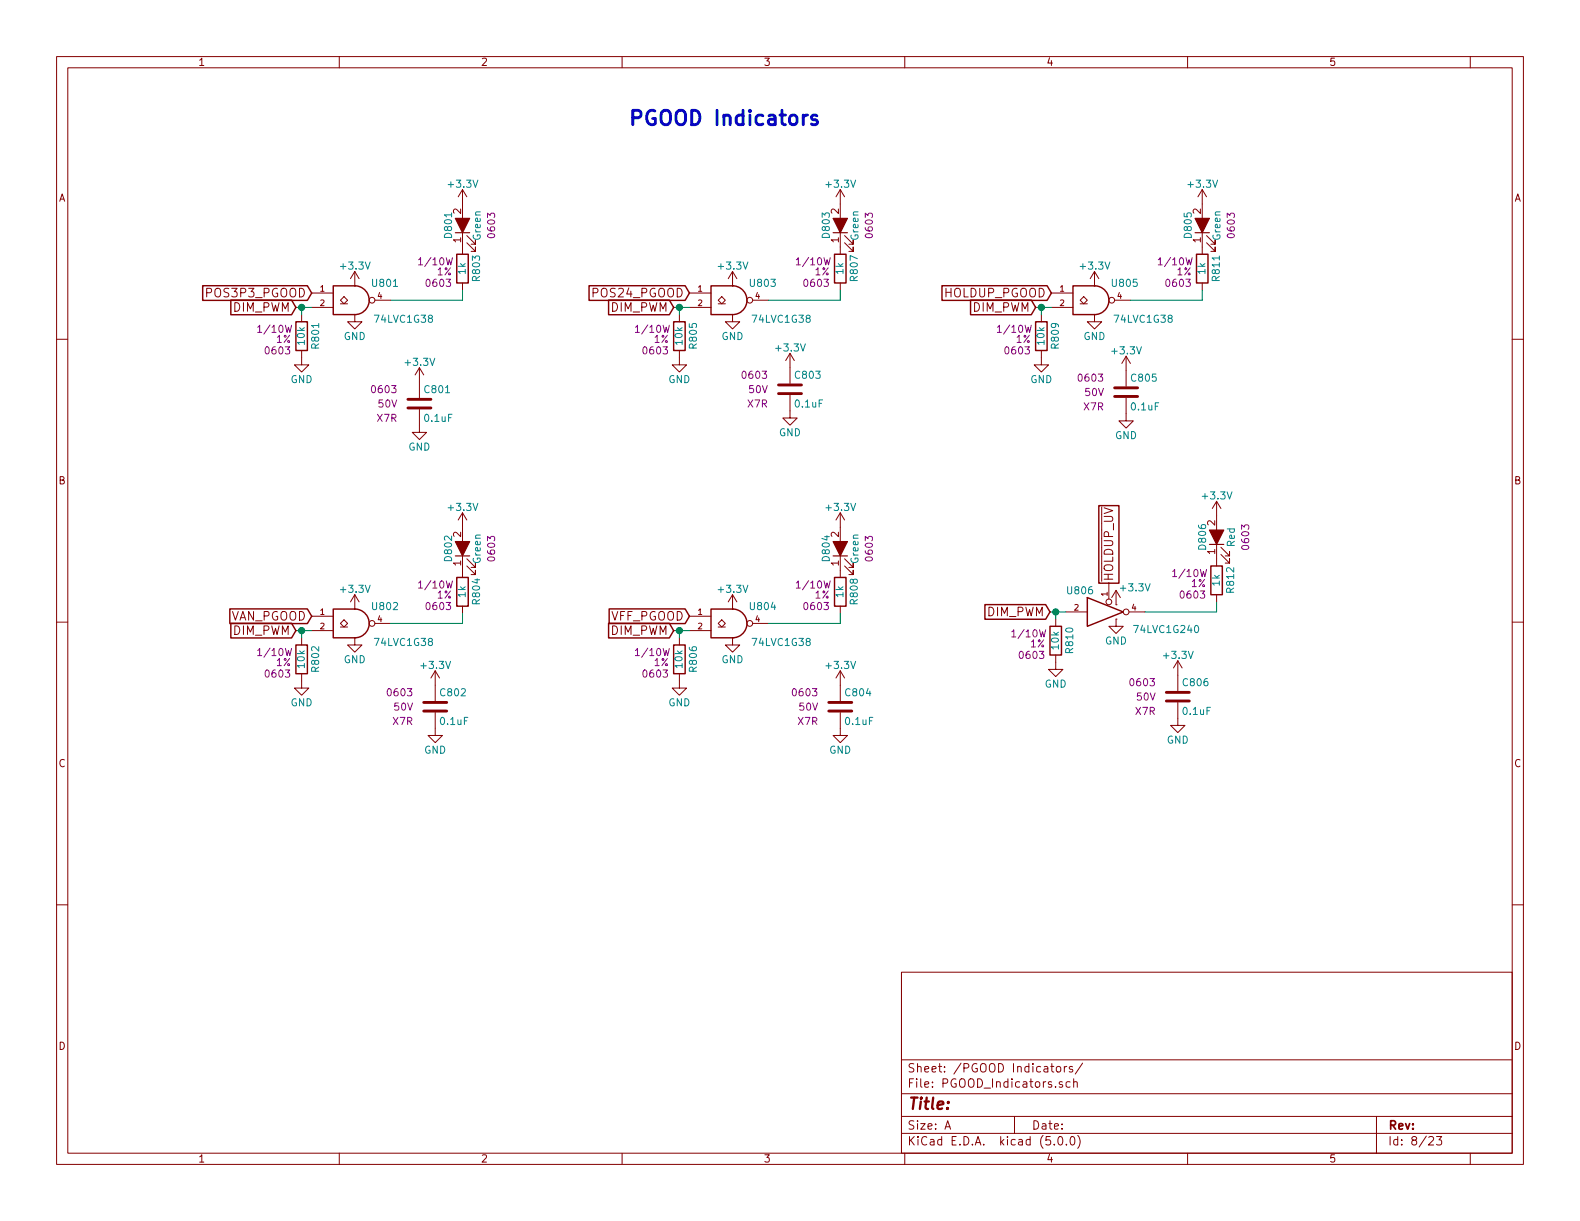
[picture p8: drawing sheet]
<svg xmlns="http://www.w3.org/2000/svg" width="279mm" height="216mm" viewBox="0 0 279 216" stroke-linecap="round" stroke-linejoin="round" font-family="sans-serif">
<g fill="none" stroke="#840000" stroke-width=".18">
<path d="M10 10h259.4v195.9h-259.4zM12 12h255.4v191.9h-255.4zM60 10v2M110 10v2M160 10v2M210 10v2M260 10v2M81.8 33.5v11.5M81.8 33.5l-.8 1.3M81.8 33.5l.7 1.3M148.6 33.5v11.5M148.6 33.5l-.8 1.3"/>
<path d="M148.6 33.5l.8 1.3M212.6 33.5v11.5M212.6 33.5l-.8 1.3M212.6 33.5l.8 1.3M10 60h2M53.3 55.6v1.3M55.1 51.8h3.8M55.1 54.4h3.8M60.2 53.1l.6-.6 .7 .6-.7 .6zM60.2 53.7h1.3M62.7 55.6h.1M62.7 50.5h.1"/>
<path d="M62.7 55.6v1.3h1.3l-1.3 1.3-1.2-1.3h1.2M62.7 48l-.7 1.3M62.7 48v2.5M62.7 48l.8 1.3M66.3 53.1h2.8M81.8 50v1.3M82.5 42.9l1.6 1.6v-.8v.8h-.8M82.5 41.7l1.6 1.5v-.8v.8h-.8M120.1 55.6v1.3M121.9 51.8h3.8M121.9 54.4h3.8M127 53.1l.6-.6 .7 .6-.7 .6z"/>
<path d="M127 53.7h1.3M129.5 55.6h.1M129.5 50.5h.1M129.5 55.6v1.3h1.3l-1.3 1.3-1.2-1.3h1.2M129.5 48l-.7 1.3M129.5 48v2.5M129.5 48l.8 1.3M133.1 53.1h2.8M148.6 50v1.3M149.4 42.9l1.5 1.6v-.8v.8h-.8M149.4 41.7l1.5 1.5v-.8v.8h-.8M184.1 55.6v1.3"/>
<path d="M185.9 51.8h3.8M185.9 54.4h3.8M191 53.1l.6-.6 .7 .6-.7 .6zM191 53.7h1.3M193.5 55.6h.1M193.5 50.5h.1M193.5 55.6v1.3h1.3l-1.3 1.3-1.2-1.3h1.2M193.5 48l-.7 1.3M193.5 48v2.5M193.5 48l.8 1.3M197.1 53.1h2.8M212.6 50v1.3"/>
<path d="M213.4 42.9l1.5 1.6v-.8v.8h-.8M213.4 41.7l1.5 1.5v-.8v.8h-.8M267.4 60h2M53.3 62v2.5h1.3l-1.3 1.3-1.2-1.3h1.2M74.2 72.4v4.1h1.2l-1.2 1.2-1.3-1.2h1.3M74.2 65v5.4M74.2 65l-.8 1.3M74.2 65l.7 1.3M120.1 62v2.5h1.3l-1.3 1.3-1.2-1.3h1.2M139.7 69.9v4h1.3l-1.3 1.3-1.3-1.3h1.3M139.7 62.5v5.3M139.7 62.5l-.8 1.3"/>
<path d="M139.7 62.5l.8 1.3M184.1 62v2.5h1.3l-1.3 1.3-1.2-1.3h1.2M199.1 70.4v4h1.3l-1.3 1.3-1.2-1.3h1.2M199.1 63v5.3M199.1 63l-.7 1.3M199.1 63l.8 1.3M81.8 90.7v11.4M81.8 90.7l-.8 1.2M81.8 90.7l.7 1.2M82.5 98.8l1.6 1.5v-.7v.7h-.8M148.6 90.7v11.4M148.6 90.7l-.8 1.2"/>
<path d="M148.6 90.7l.8 1.2M149.4 98.8l1.5 1.5v-.7v.7h-.8M215.1 88.6v11.5M215.1 88.6l-.7 1.3M215.1 88.6l.8 1.3M215.9 98l1.5 1.6v-.8v.8h-.7M215.9 96.8l1.5 1.5v-.8v.8h-.7M10 110h2M53.3 119.1v2.6h1.3l-1.3 1.2-1.2-1.2h1.2M53.3 112.8v1.2M55.1 109h3.8M55.1 111.5h3.8"/>
<path d="M60.2 110.2l.6-.6 .7 .6-.7 .7zM60.2 110.9h1.3M62.7 112.8h.1M62.7 107.7h.1M62.7 112.8v1.2h1.3l-1.3 1.3-1.2-1.3h1.2M62.7 105.2v2.5M62.7 105.2l-.7 1.2M62.7 105.2l.8 1.2M66.3 110.2h2.8M77 118.6v5.4M77 118.6l-.8 1.3M77 118.6l.7 1.3"/>
<path d="M81.8 107.2v1.3M82.5 100.1l1.6 1.5v-.8v.8h-.8M120.1 119.1v2.6h1.3l-1.3 1.2-1.2-1.2h1.2M120.1 112.8v1.2M121.9 109h3.8M121.9 111.5h3.8M127 110.2l.6-.6 .7 .6-.7 .7zM127 110.9h1.3M129.5 112.8h.1M129.5 107.7h.1M129.5 112.8v1.2h1.3l-1.3 1.3-1.2-1.3h1.2M129.5 105.2v2.5"/>
<path d="M129.5 105.2l-.7 1.2M129.5 105.2l.8 1.2M133.1 110.2h2.8M148.6 107.2v1.3M148.6 118.6v5.4M148.6 118.6l-.8 1.3M148.6 118.6l.8 1.3M149.4 100.1l1.5 1.5v-.8v.8h-.8M186.7 115.8v2.6h1.3l-1.3 1.2-1.3-1.2h1.3M186.7 109.5v1.2M188.5 108.2h3.8M196.1 103.1v2.8"/>
<path d="M197.4 109.5h.1M197.4 106.9h.1M197.4 109.5v1.2h1.2l-1.2 1.3-1.3-1.3h1.3M197.4 104.4l-.8 1.3M197.4 104.4v2.5M197.4 104.4l.7 1.3M199.6 108.2h2.8M208.3 116.8v5.4M208.3 116.8l-.8 1.3M208.3 116.8l.7 1.3M215.1 105.2v1.2M267.4 110h2"/>
<path d="M77 126v4h1.2l-1.2 1.3-1.3-1.3h1.3M148.6 126v4h1.3l-1.3 1.3-1.3-1.3h1.3M208.3 124.2v4.1h1.2l-1.2 1.2-1.3-1.2h1.3M10 160h2M267.4 160h2M159.4 171.9h108v32h-108zM159.4 197.4h108M159.4 193.4h108M159.4 187.4h108M167.1 199.7l.5-1.5 .5 1.5M167.2 199.2h.8M179.4 197.4v3"/>
<path d="M185.8 188.6h.6M186 188.1v1.3l.4 .2M186.9 188.7l.2-.1 .4 .1 .1 .6-.1 .2-.4 .1-.2-.2zM187.9 191.3h-.4l-.2 .2 .1 .2 .5 .1v.4h-.6M188.2 188.6v1M188.6 188.6l-.4 .2M189.2 191.3h-.4l-.3 .2 .1 .6 .2 .2 .4-.1M189.7 188.6a.37 .37 0 0 0-.6 .2l.1 .2 .5 .1v.2l-.2 .3-.4-.1M189.9 191.4l.2-.1h.3l.1 1M189.9 190.8v1.5M191.4 188l-1.3 1.9M243.4 197.4v6.5"/>
<path d="M60 203.9v2M110 203.9v2M159.4 200.4h108M160 203.9v2M186.4 202.3v.2M187.2 201.1l.4-.1a.94 .94 0 0 1 0 1.5 .79 .79 0 0 1-.4-1.4zM188.6 202.3v.2M189.4 201.1l.3-.1a.94 .94 0 0 1 0 1.5 .82 .82 0 0 1-.3-1.4zM190.6 200.8a1.71 1.71 0 0 1 0 2.2M210 203.9v2M252.7 201.1l.2-.1h.3l.3 .4-.9 1.1h.9M254 201h.9l-.4 .5 .4 .2v.6l-.2 .2-.7-.2"/>
<path d="M260 203.9v2"/>
<circle cx="65.8" cy="53.1" r=".51"/>
<circle cx="132.6" cy="53.1" r=".51"/>
<circle cx="196.6" cy="53.1" r=".51"/>
<circle cx="65.8" cy="110.2" r=".51"/>
<circle cx="132.6" cy="110.2" r=".51"/>
<circle cx="196.1" cy="106.4" r=".51"/>
<circle cx="199.1" cy="108.2" r=".51"/>
</g>
<g fill="none" stroke="#840000" stroke-width=".25">
<path d="M35.8 50.5h18.6l.7 1.3-.7 1.3h-18.6zM40.8 53.1h10.8l.7 1.3-.7 1.3h-10.8zM52.3 56.9h2.1v5.1h-2.1zM58.9 50.5h3.8a2.54 2.54 0 0 1 2.6 2.6 2.54 2.54 0 0 1-2.6 2.5h-3.8zM80.8 45h2v5h-2zM104.2 50.5h17l.7 1.3-.7 1.3h-17zM107.6 53.1h10.8l.7 1.3-.7 1.3h-10.8zM119.1 56.9h2.1v5.1h-2.1zM125.7 50.5h3.8a2.54 2.54 0 0 1 2.6 2.6 2.54 2.54 0 0 1-2.6 2.5h-3.8zM147.6 45h2v5h-2zM166.6 50.5h18.6l.7 1.3-.7 1.3h-18.6zM171.6 53.1h10.8l.7 1.3-.7 1.3h-10.8z"/>
<path d="M183.1 56.9h2.1v5.1h-2.1zM189.7 50.5h3.8a2.54 2.54 0 0 1 2.6 2.6 2.54 2.54 0 0 1-2.6 2.5h-3.8zM211.6 45h2v5h-2zM194.3 89.4h3.6v13.7h-3.6zM40.6 107.7h13.8l.7 1.3-.7 1.3h-13.8zM40.8 110.2h10.8l.7 1.3-.7 1.3h-10.8zM52.3 114h2.1v5.1h-2.1zM58.9 107.7h3.8a2.54 2.54 0 0 1 2.6 2.5 2.54 2.54 0 0 1-2.6 2.6h-3.8zM80.8 102.1h2v5.1h-2zM107.6 110.2h10.8l.7 1.3-.7 1.3h-10.8zM107.7 107.7h13.5l.7 1.3-.7 1.3h-13.5zM119.1 114h2.1v5.1h-2.1z"/>
<path d="M125.7 107.7h3.8a2.54 2.54 0 0 1 2.6 2.5 2.54 2.54 0 0 1-2.6 2.6h-3.8zM147.6 102.1h2v5.1h-2zM174.2 106.9h10.7l.8 1.3-.8 1.3h-10.7zM185.7 110.7h2v5.1h-2zM192.3 105.7l6.3 2.5-6.3 2.5zM214.1 100.1h2.1v5.1h-2.1z"/>
</g>
<g fill="none" stroke="#008400" stroke-width=".18">
<path d="M52.3 54.4h2.8M53.3 54.4v1.2M81.8 51.3v1.8h-12.7M119.1 54.4h2.8M120.1 54.4v1.2M148.6 51.3v1.8h-12.7M183.1 54.4h2.8M184.1 54.4v1.2M212.6 51.3v1.8h-12.7M52.3 111.5h2.8M53.3 111.5v1.3M81.8 108.5v1.7h-12.7"/>
<path d="M119.1 111.5h2.8M120.1 111.5v1.3M148.6 108.5v1.7h-12.7M185.7 108.2h2.8M186.7 108.2v1.3M215.1 106.4v1.8h-12.7"/>
</g>
<g fill="#008400" stroke="#008400" stroke-width=".25">
<circle cx="53.3" cy="54.4" r=".51"/>
<circle cx="120.1" cy="54.4" r=".51"/>
<circle cx="53.3" cy="111.5" r=".51"/>
<circle cx="120.1" cy="111.5" r=".51"/>
<circle cx="184.2" cy="54.4" r=".51"/>
<circle cx="186.7" cy="108.2" r=".51"/>
</g>
<path d="M80.5 41.1h2.6M147.3 41.1h2.6M211.3 41.1h2.6M80.5 98.3h2.6M147.3 98.3h2.6M213.9 96.3h2.5" fill="none" stroke="#840000" stroke-width=".2"/>
<g fill="#840000" stroke="#840000" stroke-width=".2">
<path d="M80.5 38.6h2.6l-1.3 2.5z"/>
<path d="M147.3 38.6h2.6l-1.3 2.5z"/>
<path d="M80.5 95.8h2.6l-1.3 2.5z"/>
<path d="M147.3 95.8h2.6l-1.3 2.5z"/>
<path d="M211.3 38.6h2.6l-1.3 2.5z"/>
<path d="M213.9 93.7h2.5l-1.3 2.6z"/>
</g>
<path d="M72.1 72.1h4.1M72.1 70.6h4.1M137.7 69.6h4M137.7 68.1h4M197.1 70.1h4.1M197.1 68.6h4.1M74.9 125.7h4.1M74.9 124.2h4.1M146.6 125.7h4M146.6 124.2h4M206.2 124h4.1M206.2 122.4h4.1" fill="none" stroke="#840000" stroke-width=".51"/>
<path d="M144.4 20.5l-.6-.2-.3 .4 .1 .4 .8 .2 .2 .3-.2 .3-.2 .1-.7-.1" fill="none" stroke="#0000c2" stroke-width=".51"/>
<text font-size="3.5" fill="#0000c2" x="111" y="22.2">PGOOD Indicators</text>
<text font-size="2.8" fill="#840000" x="160.4" y="196.2">Title:</text>
<g font-size="2.1" fill="#840000">
<text x="36.9" y="52.6">POS3P3_PGOOD</text>
<text x="105.1" y="52.6">POS24_PGOOD</text>
<text x="167" y="52.6">HOLDUP_PGOOD</text>
<text x="41.1" y="55.1">DIM_PWM</text>
<text x="107.9" y="55.1">DIM_PWM</text>
<text x="172" y="55.1">DIM_PWM</text>
<text x="196.8" y="102.9" transform="rotate(-90 196.8 102.9)">HOLDUP_UV</text>
<text x="40.6" y="109.7">VAN_PGOOD</text>
<text x="41.1" y="112.3">DIM_PWM</text>
<text x="107.9" y="109.7">VFF_PGOOD</text>
<text x="107.9" y="112.3">DIM_PWM</text>
<text x="174.5" y="109">DIM_PWM</text>
<text x="160.4" y="189.6">Sheet: /PGOOD Indicators/</text>
<text x="160.4" y="192.3">File: PGOOD_Indicators.sch</text>
<text x="160.4" y="202.5">KiCad E.D.A. kicad (5.0.0)</text>
<text x="160.4" y="199.7">Size: A</text>
<text x="182.4" y="199.7">Date:</text>
<text x="245.4" y="199.7">Rev:</text>
<text x="245.4" y="202.5">Id: 8/23</text>
</g>
<g font-size="1.8" fill="#840000">
<text x="35" y="11.6">1</text>
<text x="85" y="11.6">2</text>
<text x="135" y="11.6">3</text>
<text x="185" y="11.6">4</text>
<text x="235" y="11.6">5</text>
<text x="10.4" y="35.6">A</text>
<text x="267.8" y="35.6">A</text>
<text x="148.3" y="37.8" transform="rotate(-90 148.3 37.8)">2</text>
<text x="212.3" y="37.8" transform="rotate(-90 212.3 37.8)">2</text>
<text x="81.5" y="42.9" transform="rotate(-90 81.5 42.9)">1</text>
<text x="148.3" y="42.9" transform="rotate(-90 148.3 42.9)">1</text>
<text x="212.3" y="42.9" transform="rotate(-90 212.3 42.9)">1</text>
<text x="10.4" y="85.6">B</text>
<text x="267.8" y="85.6">B</text>
<text x="81.5" y="95" transform="rotate(-90 81.5 95)">2</text>
<text x="148.3" y="95" transform="rotate(-90 148.3 95)">2</text>
<text x="214.9" y="92.9" transform="rotate(-90 214.9 92.9)">2</text>
<text x="81.5" y="100.1" transform="rotate(-90 81.5 100.1)">1</text>
<text x="148.3" y="100.1" transform="rotate(-90 148.3 100.1)">1</text>
<text x="214.9" y="98" transform="rotate(-90 214.9 98)">1</text>
<text x="10.4" y="135.6">C</text>
<text x="267.8" y="135.6">C</text>
<text x="10.4" y="185.6">D</text>
<text x="267.8" y="185.6">D</text>
<text x="35" y="205.5">1</text>
<text x="85" y="205.5">2</text>
<text x="135" y="205.5">3</text>
<text x="185" y="205.5">4</text>
<text x="235" y="205.5">5</text>
</g>
<g font-size="1.8" fill="#008484">
<text x="79.5" y="33.2">+3.3V</text>
<text x="146.3" y="33.2">+3.3V</text>
<text x="210.3" y="33.2">+3.3V</text>
<text x="79.9" y="42" transform="rotate(-90 79.9 42)">D801</text>
<text x="81.5" y="37.8" transform="rotate(-90 81.5 37.8)">2</text>
<text x="146.7" y="42" transform="rotate(-90 146.7 42)">D803</text>
<text x="210.7" y="42" transform="rotate(-90 210.7 42)">D805</text>
<text x="60.4" y="47.7">+3.3V</text>
<text x="85" y="42.4" transform="rotate(-90 85 42.4)">Green</text>
<text x="127.2" y="47.7">+3.3V</text>
<text x="151.8" y="42.4" transform="rotate(-90 151.8 42.4)">Green</text>
<text x="191.2" y="47.7">+3.3V</text>
<text x="215.8" y="42.4" transform="rotate(-90 215.8 42.4)">Green</text>
<text x="66" y="50.7">U801</text>
<text x="82.3" y="48.5" transform="rotate(-90 82.3 48.5)">1k</text>
<text x="84.9" y="49.6" transform="rotate(-90 84.9 49.6)">R803</text>
<text x="132.8" y="50.7">U803</text>
<text x="149.1" y="48.5" transform="rotate(-90 149.1 48.5)">1k</text>
<text x="151.7" y="49.6" transform="rotate(-90 151.7 49.6)">R807</text>
<text x="196.8" y="50.7">U805</text>
<text x="213.2" y="48.5" transform="rotate(-90 213.2 48.5)">1k</text>
<text x="215.7" y="49.6" transform="rotate(-90 215.7 49.6)">R811</text>
<text x="66.5" y="57.1">74LVC1G38</text>
<text x="133.3" y="57.1">74LVC1G38</text>
<text x="197.3" y="57.1">74LVC1G38</text>
<text x="53.9" y="60.9" transform="rotate(-90 53.9 60.9)">10k</text>
<text x="56.4" y="61.5" transform="rotate(-90 56.4 61.5)">R801</text>
<text x="60.8" y="60.1">GND</text>
<text x="71.8" y="64.7">+3.3V</text>
<text x="120.7" y="60.9" transform="rotate(-90 120.7 60.9)">10k</text>
<text x="123.2" y="61.5" transform="rotate(-90 123.2 61.5)">R805</text>
<text x="127.6" y="60.1">GND</text>
<text x="137.4" y="62.2">+3.3V</text>
<text x="184.7" y="60.9" transform="rotate(-90 184.7 60.9)">10k</text>
<text x="187.2" y="61.5" transform="rotate(-90 187.2 61.5)">R809</text>
<text x="191.6" y="60.1">GND</text>
<text x="196.8" y="62.7">+3.3V</text>
<text x="51.4" y="67.7">GND</text>
<text x="75.2" y="69.5">C801</text>
<text x="118.2" y="67.7">GND</text>
<text x="140.7" y="67">C803</text>
<text x="182.2" y="67.7">GND</text>
<text x="200.2" y="67.5">C805</text>
<text x="75.2" y="74.6">0.1uF</text>
<text x="137.7" y="77.1">GND</text>
<text x="140.7" y="72.1">0.1uF</text>
<text x="197.2" y="77.6">GND</text>
<text x="200.2" y="72.6">0.1uF</text>
<text x="72.2" y="79.7">GND</text>
<text x="212.8" y="88.3">+3.3V</text>
<text x="79.5" y="90.3">+3.3V</text>
<text x="146.3" y="90.3">+3.3V</text>
<text x="79.9" y="99.1" transform="rotate(-90 79.9 99.1)">D802</text>
<text x="85" y="99.6" transform="rotate(-90 85 99.6)">Green</text>
<text x="146.7" y="99.1" transform="rotate(-90 146.7 99.1)">D804</text>
<text x="151.8" y="99.6" transform="rotate(-90 151.8 99.6)">Green</text>
<text x="213.3" y="97.1" transform="rotate(-90 213.3 97.1)">D806</text>
<text x="218.4" y="96.7" transform="rotate(-90 218.4 96.7)">Red</text>
<text x="60.4" y="104.8">+3.3V</text>
<text x="66" y="107.9">U802</text>
<text x="82.3" y="105.6" transform="rotate(-90 82.3 105.6)">1k</text>
<text x="84.9" y="106.7" transform="rotate(-90 84.9 106.7)">R804</text>
<text x="127.2" y="104.8">+3.3V</text>
<text x="132.8" y="107.9">U804</text>
<text x="149.1" y="105.6" transform="rotate(-90 149.1 105.6)">1k</text>
<text x="151.7" y="106.7" transform="rotate(-90 151.7 106.7)">R808</text>
<text x="188.9" y="105.1">U806</text>
<text x="198.3" y="104.6">+3.3V</text>
<text x="215.7" y="103.6" transform="rotate(-90 215.7 103.6)">1k</text>
<text x="218.2" y="104.7" transform="rotate(-90 218.2 104.7)">R812</text>
<text x="195.4" y="114">GND</text>
<text x="200.8" y="111.9">74LVC1G240</text>
<text x="53.9" y="118.1" transform="rotate(-90 53.9 118.1)">10k</text>
<text x="56.4" y="118.7" transform="rotate(-90 56.4 118.7)">R802</text>
<text x="60.8" y="117.3">GND</text>
<text x="66.5" y="114.2">74LVC1G38</text>
<text x="74.6" y="118.3">+3.3V</text>
<text x="120.7" y="118.1" transform="rotate(-90 120.7 118.1)">10k</text>
<text x="123.2" y="118.7" transform="rotate(-90 123.2 118.7)">R806</text>
<text x="127.6" y="117.3">GND</text>
<text x="133.3" y="114.2">74LVC1G38</text>
<text x="146.3" y="118.3">+3.3V</text>
<text x="187.2" y="114.8" transform="rotate(-90 187.2 114.8)">10k</text>
<text x="189.8" y="115.4" transform="rotate(-90 189.8 115.4)">R810</text>
<text x="205.9" y="116.5">+3.3V</text>
<text x="51.4" y="124.9">GND</text>
<text x="78" y="123.1">C802</text>
<text x="118.2" y="124.9">GND</text>
<text x="149.6" y="123.1">C804</text>
<text x="184.7" y="121.6">GND</text>
<text x="209.3" y="121.3">C806</text>
<text x="78" y="128.2">0.1uF</text>
<text x="149.6" y="128.2">0.1uF</text>
<text x="206.3" y="131.5">GND</text>
<text x="209.3" y="126.4">0.1uF</text>
<text x="75" y="133.3">GND</text>
<text x="146.6" y="133.3">GND</text>
</g>
<g font-size="1.8" fill="#840084">
<text x="87.6" y="41.8" transform="rotate(-90 87.6 41.8)">0603</text>
<text x="154.4" y="41.8" transform="rotate(-90 154.4 41.8)">0603</text>
<text x="218.4" y="41.8" transform="rotate(-90 218.4 41.8)">0603</text>
<text x="74.4" y="46.9">1/10W</text>
<text x="141.2" y="46.9">1/10W</text>
<text x="205.3" y="46.9">1/10W</text>
<text x="75.6" y="50.7">0603</text>
<text x="77.3" y="48.7">1%</text>
<text x="142.4" y="50.7">0603</text>
<text x="144.1" y="48.7">1%</text>
<text x="206.4" y="50.7">0603</text>
<text x="208.1" y="48.7">1%</text>
<text x="46" y="58.9">1/10W</text>
<text x="112.8" y="58.9">1/10W</text>
<text x="176.8" y="58.9">1/10W</text>
<text x="47.1" y="62.7">0603</text>
<text x="48.9" y="60.6">1%</text>
<text x="113.9" y="62.7">0603</text>
<text x="115.7" y="60.6">1%</text>
<text x="177.9" y="62.7">0603</text>
<text x="179.7" y="60.6">1%</text>
<text x="65.9" y="69.5">0603</text>
<text x="131.4" y="67">0603</text>
<text x="132.5" y="69.5">50V</text>
<text x="190.9" y="67.5">0603</text>
<text x="191.9" y="70">50V</text>
<text x="66.7" y="74.6">X7R</text>
<text x="67" y="72.1">50V</text>
<text x="132.3" y="72.1">X7R</text>
<text x="191.7" y="72.6">X7R</text>
<text x="87.6" y="99" transform="rotate(-90 87.6 99)">0603</text>
<text x="154.4" y="99" transform="rotate(-90 154.4 99)">0603</text>
<text x="220.9" y="97" transform="rotate(-90 220.9 97)">0603</text>
<text x="74.4" y="104.1">1/10W</text>
<text x="75.6" y="107.9">0603</text>
<text x="77.3" y="105.8">1%</text>
<text x="141.2" y="104.1">1/10W</text>
<text x="142.4" y="107.9">0603</text>
<text x="144.1" y="105.8">1%</text>
<text x="207.8" y="102">1/10W</text>
<text x="208.9" y="105.8">0603</text>
<text x="210.7" y="103.8">1%</text>
<text x="179.3" y="112.7">1/10W</text>
<text x="46" y="116">1/10W</text>
<text x="47.1" y="119.8">0603</text>
<text x="48.9" y="117.8">1%</text>
<text x="112.8" y="116">1/10W</text>
<text x="113.9" y="119.8">0603</text>
<text x="115.7" y="117.8">1%</text>
<text x="180.5" y="116.5">0603</text>
<text x="182.2" y="114.5">1%</text>
<text x="68.7" y="123.1">0603</text>
<text x="69.7" y="125.7">50V</text>
<text x="140.3" y="123.1">0603</text>
<text x="141.4" y="125.7">50V</text>
<text x="200" y="121.3">0603</text>
<text x="201.1" y="123.9">50V</text>
<text x="69.5" y="128.2">X7R</text>
<text x="141.1" y="128.2">X7R</text>
<text x="200.8" y="126.4">X7R</text>
</g>
<g font-size="1.4" fill="#840000">
<text x="56.6" y="51.6">1</text>
<text x="66.8" y="52.8">4</text>
<text x="123.4" y="51.6">1</text>
<text x="133.6" y="52.8">4</text>
<text x="187.5" y="51.6">1</text>
<text x="197.6" y="52.8">4</text>
<text x="56.6" y="54.1">2</text>
<text x="123.4" y="54.1">2</text>
<text x="187.5" y="54.1">2</text>
<text x="190" y="107.9">2</text>
<text x="195.8" y="105.4" transform="rotate(-90 195.8 105.4)">1</text>
<text x="200.2" y="107.9">4</text>
<text x="56.6" y="108.7">1</text>
<text x="56.6" y="111.3">2</text>
<text x="66.8" y="110">4</text>
<text x="123.4" y="108.7">1</text>
<text x="123.4" y="111.3">2</text>
<text x="133.6" y="110">4</text>
</g>
</svg>
